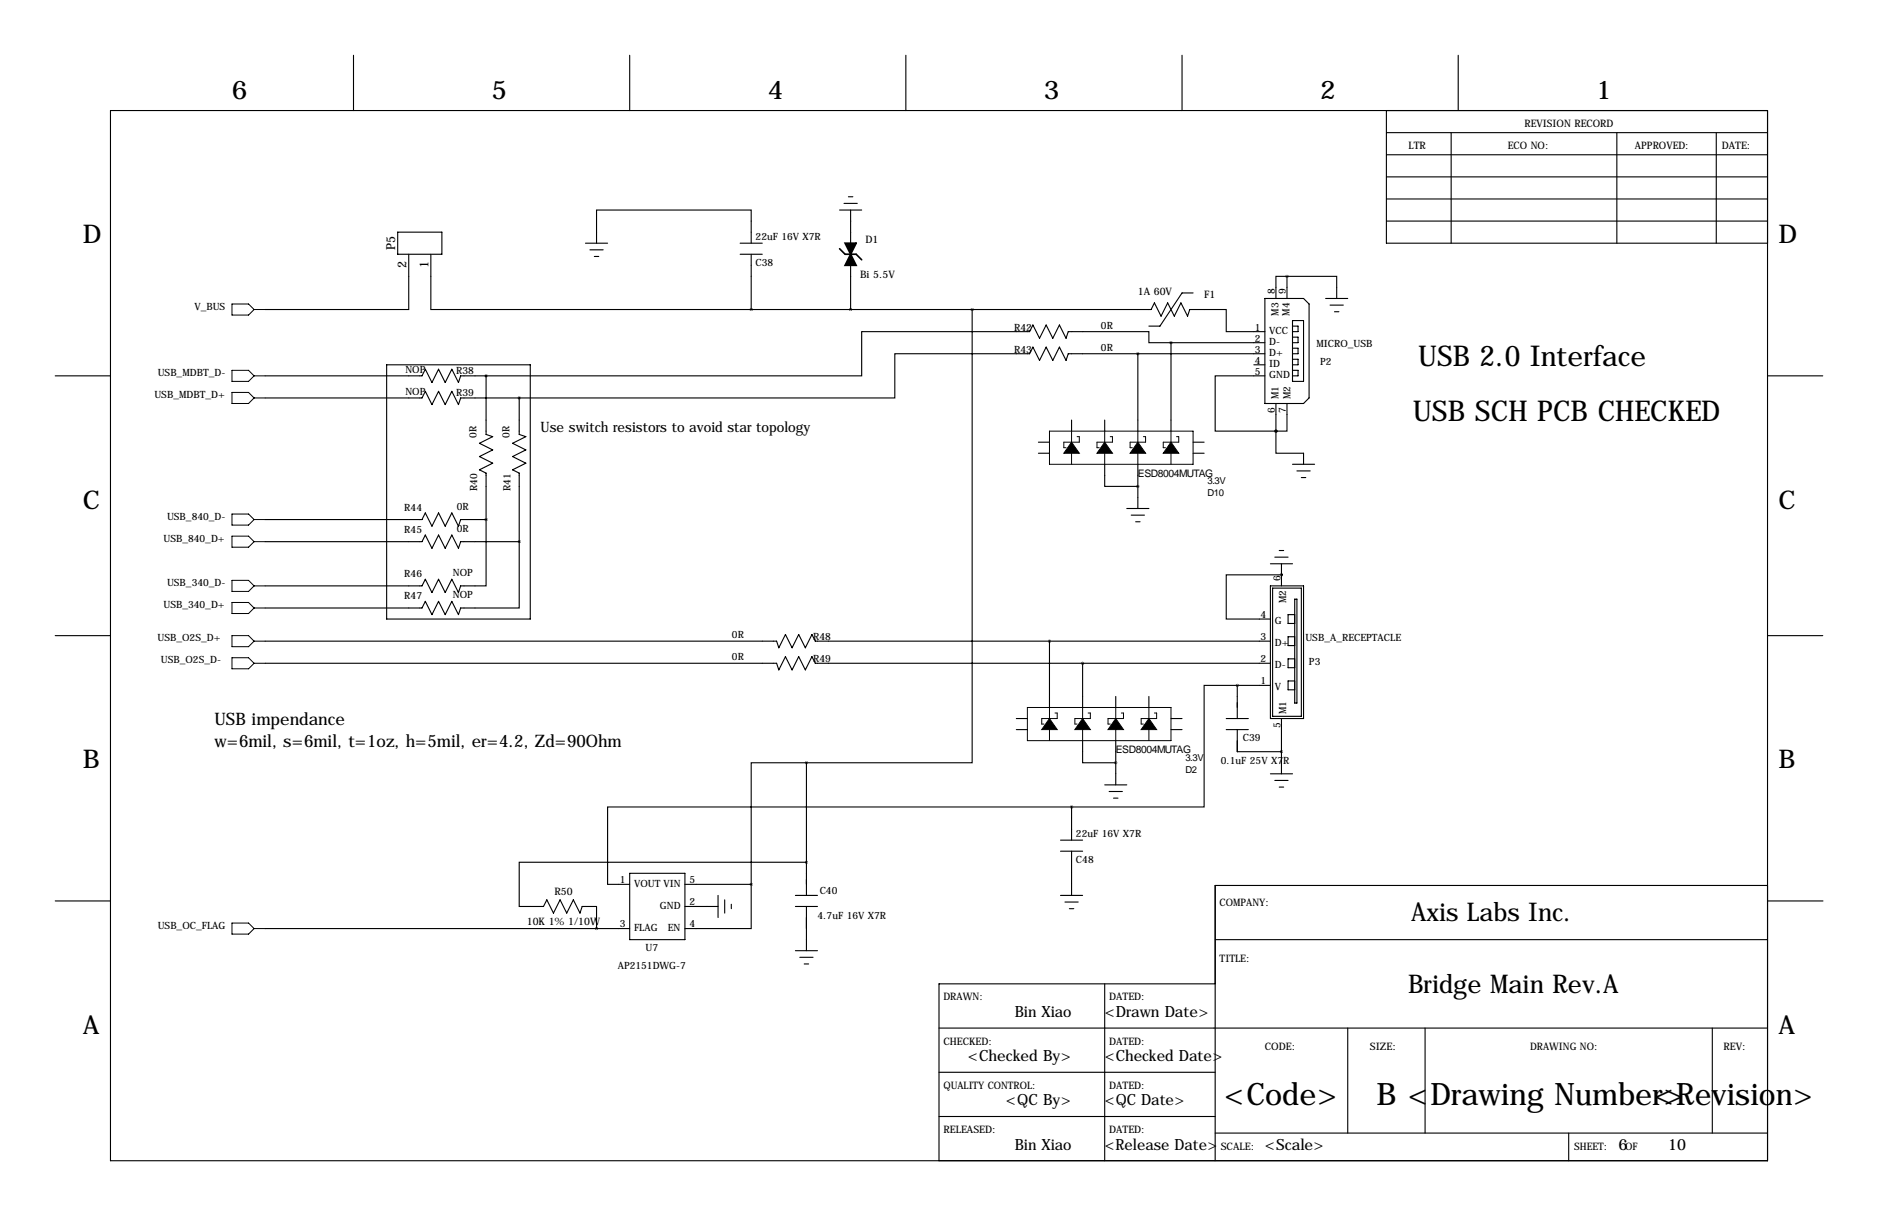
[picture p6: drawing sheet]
<svg xmlns="http://www.w3.org/2000/svg" width="432mm" height="279mm" viewBox="0 0 432 279" stroke-linecap="round" stroke-linejoin="round" font-family="sans-serif">
<g fill="none" stroke="#000" stroke-width=".25">
<path d="M81.3 12.7v12.7M144.8 12.7v12.7M208.3 12.7v12.7M271.8 12.7v12.7M335.3 12.7v12.7M25.4 25.4h381v241.3h-381zM318.8 30.5h87.6M318.8 35.6h87.6M318.8 25.4v30.5h87.6M333.7 30.5v25.4M371.8 30.5v25.4M394.6 30.5v25.4"/>
<path d="M91.4 53.3h10.2v5.1h-10.2zM94 58.4v12.7h-33M99.1 58.4v12.7h73.6M134.6 55.9h5.1M135.6 57.4h3.1M136.7 58.9h1M137.2 55.9v-7.6h35.5v7.6M170.2 55.9h5.1M170.2 58.4h5.1M172.7 58.4v12.7M193 48.3h5.1M194.1 46.7h3"/>
<path d="M195.1 45.2h1M195.6 48.3v7.6M318.8 45.7h87.6M318.8 50.8h87.6M318.8 40.6h87.6M172.7 71.1h92l.7-1.5 1.6 3 1.5-3 1.5 3 1.5-3 1.5 3 .6-1.5h8.3v5.1h8.9M195.6 61v10.1M223.5 71.1v104.2h-38.1M269.2 78.7h-5v-2.5h-18.6l-.5 1.5-1.5-3-1.5 3-1.6-3-1.5 3-1.5-3-.8 1.5h-38.6v10.2h-86.3M269.2 78.7h21.6M269.2 78.7v20.4M274.3 67.3h-2.5l-5.1 7.6h-2.5"/>
<path d="M290.8 68.6h8.9l1.3 1.2v21.6l-1.3 1.3h-8.9zM295.9 63.5h-2.5v5.1M295.9 63.5h11.4v5.1M295.9 63.5v5.1M297.2 74.9h1.2v1.3h-1.2M297.2 77.5h1.2v1.2h-1.2M297.2 73.7h2.5v13.9h-2.5zM304.8 68.6h5.1M305.8 70.1h3.1M306.8 71.6h1M12.7 86.4h12.7M61 86.4h36l.8-1.6 1.5 3.1 1.5-3.1 1.6 3.1 1.5-3.1 1.5 3.1 .5-1.5h5.9"/>
<path d="M61 91.4h36l.8-1.5 1.5 3.1 1.5-3.1 1.6 3.1 1.5-3.1 1.5 3.1 .5-1.6h13.5M88.9 83.8h33v58.4h-33zM111.8 86.4v13.4l1.5 .5-3.1 1.6 3.1 1.5-3.1 1.5 3.1 1.5-3.1 1.5 1.6 .8v10.7M119.4 91.4v8.4l1.5 .5-3 1.6 3 1.5-3 1.5 3 1.5-3 1.5 1.5 .8v15.8M246.4 96.5v2.6M254 96.5v2.6M261.6 81.3v17.8M288.3 83.8h2.5M290.8 86.4h-11.4v12.7h14M290.8 81.3h-45.2l-.5 1.5-1.5-3-1.5 3-1.6-3-1.5 3-1.5-3-.8 1.5h-31v10.1h-86.3M293.4 99.1h.1M293.4 99.1v5h6.3v2.6"/>
<path d="M293.4 92.7v6.4M295.9 92.7v6.4h-2.5M297.2 85.1h1.2v1.3h-1.2M297.2 82.5h1.2v1.3h-1.2M297.2 80h1.2v1.3h-1.2M406.4 86.4h12.7M61 119.4h36l.8-1.5 1.5 3 1.5-3 1.6 3 1.5-3 1.5 3 .5-1.5h5.9M111.8 119.4v15.2h-5.9l-.5 1.5-1.5-3-1.5 3-1.6-3-1.5 3-1.5-3-.8 1.5h-36M238.8 101.6h2.5M238.8 104.1h2.5M254 106.7v5.1h7.6M259.1 116.8h5.1"/>
<path d="M260.1 118.4h3M261.1 119.9h1M261.6 106.7v10.1M274.3 101.6h2.6M274.3 104.1h2.6M297.2 106.7h5.1M298.2 108.2h3M299.2 109.7h1M61 124.5h36l.8-1.6 1.5 3.1 1.5-3.1 1.6 3.1 1.5-3.1 1.5 3.1 .5-1.5h13.5M119.4 124.5v15.2h-13.5l-.5 1.5-1.5-3-1.5 3-1.6-3-1.5 3-1.5-3-.8 1.5h-36M292.1 134.6h7.6v30.5h-7.6zM292.1 129.5h5.1"/>
<path d="M292.6 135.1h6.6v29.5h-6.6zM293.1 128h3.1M294.1 126.5h1M294.6 132.1h.1M294.6 132.1h-12.7v10.1h10.2M294.6 129.5v5.1M297.7 137.7h.5v23.8h-.5zM12.7 146h12.7M61 152.4h117.6l.5 1.5 1.5-3 1.5 3 1.5-3 1.6 3 1.5-3 .8 1.5h104.6M61 147.3h117.6l.5 1.5 1.5-3 1.5 3 1.5-3 1.6 3 1.5-3 .8 1.5h104.6M241.3 147.3v15.3M248.9 152.4v10.2"/>
<path d="M284.5 157.5h-7.6v27.9h-30.5M284.5 157.5h7.6M284.5 157.5v7.6M297.7 156.5h-1.5v2h1.5M297.7 141.2h-1.5v2.1h1.5M297.7 146.3h-1.5v2h1.5M297.7 151.4h-1.5v2h1.5M406.4 146h12.7M185.4 175.3h-12.7v27.9M185.4 175.3v30.4M233.7 165.1h2.5M233.7 167.6h2.5"/>
<path d="M248.9 170.2v5.1h7.6M256.5 160v2.6M256.5 170.2v10.1M264.2 160v2.6M269.2 165.1h2.6M269.2 167.6h2.6M281.9 165.1h5.1M281.9 167.6h5.1M284.5 167.6v5.1h10.1M292.1 177.8h5.1M293.1 179.3h3.1M294.6 165.1v12.7"/>
<path d="M185.4 198.1h-66v10.2h5.6l.7-1.5 1.6 3 1.5-3 1.5 3 1.5-3 1.5 3 .6-1.5h3.3v5.1M243.8 195.6h5.1M243.8 193h5.1M246.4 185.4h-106.7v17.8h5.1M246.4 185.4v7.6M246.4 195.6v10.1M254 180.3h5.1M255 181.9h3.1M256 183.4h1M294.1 180.8h1M12.7 207h12.7M61 213.4h83.8"/>
<path d="M144.8 200.7h12.7v15.2h-12.7zM157.5 203.2h15.2M157.5 208.3h7.6M165.1 205.7v5.1M166.6 206.8v3M168.1 207.8v1M172.7 203.2v10.2h-15.2M182.9 208.3h5.1M182.9 205.7h5.1M182.9 218.4h5.1M183.9 220h3M185.4 208.3v10.1"/>
<path d="M243.8 205.7h5.1M244.9 207.3h3M245.9 208.8h1M279.4 215.9h127M406.4 203.5h-127v63.2M406.5 207h12.7M184.9 221.5h1M215.9 236.2h190.5M254 226.1v40.6M279.4 226.1h-63.5v40.6M309.9 236.2v24.1M327.7 236.2v24.1"/>
<path d="M393.7 236.2v24.1M215.9 246.4h63.5M215.9 256.5h63.5M279.4 260.3h127M360.7 260.3v6.4"/>
</g>
<g fill="none" stroke="#000" stroke-width=".23">
<path d="M53.3 69.8h3.8l1.3 1.3-1.3 1.3h-3.8zM58.4 71.1h2.6M53.3 85.1h3.8l1.3 1.3-1.3 1.2h-3.8zM53.3 90.2h3.8l1.3 1.2-1.3 1.3h-3.8zM58.4 86.4h2.6M58.4 91.4h2.6M241.3 99.1h33v7.6h-33zM246.4 99.1v2.5M254 99.1v2.5M261.6 99.1v2.5M269.2 99.1v2.5M53.3 118.1h3.8l1.3 1.3-1.3 1.3h-3.8z"/>
<path d="M58.4 119.4h2.6M246.4 104.1v2.6M247.6 100.3h.6v1.3h-3.6v1.3h.5M254 104.1v2.6M255.3 100.3h.5v1.3h-3.6v1.3h.5M261.6 104.1v2.6M262.9 100.3h.5v1.3h-3.6v1.3h.5M269.2 104.1v2.6M270.5 100.3h.5v1.3h-3.5v1.3h.5M53.3 123.2h3.8l1.3 1.3-1.3 1.2h-3.8zM53.3 133.3h3.8l1.3 1.3-1.3 1.3h-3.8zM53.3 138.4h3.8l1.3 1.3-1.3 1.3h-3.8z"/>
<path d="M58.4 124.5h2.6M58.4 134.6h2.6M58.4 139.7h2.6M53.3 146h3.8l1.3 1.3-1.3 1.3h-3.8zM53.3 151.1h3.8l1.3 1.3-1.3 1.3h-3.8zM58.4 147.3h2.6M58.4 152.4h2.6M236.2 162.6h33v7.6h-33zM241.3 162.6v2.5M241.3 167.6v2.6M242.6 163.8h.5v1.3h-3.6v1.3h.5M248.9 162.6v2.5"/>
<path d="M248.9 167.6v2.6M250.2 163.8h.5v1.3h-3.6v1.3h.5M256.5 162.6v2.5M256.5 167.6v2.6M257.8 163.8h.5v1.3h-3.5v1.3h.5M264.2 162.6v2.5M264.2 167.6v2.6M265.4 163.8h.5v1.3h-3.5v1.3h.5M53.3 212.1h3.8l1.3 1.3-1.3 1.2h-3.8zM58.4 213.4h2.6"/>
</g>
<path d="M246.4 101.6l1.8 2.5h-3.6zM254 101.6l1.8 2.5h-3.6zM261.6 101.6l1.8 2.5h-3.6zM269.2 101.6l1.8 2.5h-3.5zM241.3 165.1l1.8 2.5h-3.6zM248.9 165.1l1.8 2.5h-3.6zM256.5 165.1l1.8 2.5h-3.5zM264.2 165.1l1.7 2.5h-3.5z" fill="#000" stroke="#000" stroke-width=".23"/>
<path d="M195.6 58.4l1.2 2.6h-2.5zM194.3 55.9h2.5l-1.2 2.5z" fill="#000" stroke="#000" stroke-width=".38"/>
<path d="M193 57.2l1.3 1.2h2.5l1.3 1.3" fill="none" stroke="#000" stroke-width=".38"/>
<path d="M293.3 99.1a.05 .05 0 0 0 .1 0 .05 .05 0 0 0-.1 0zM293.3 99.1a.05 .05 0 0 0 .1 0 .05 .05 0 0 0-.1 0zM256.5 175.3a.05 .05 0 0 0 .1 0 .05 .05 0 0 0-.1 0zM111.7 86.4a.05 .05 0 0 0 .1 0 .05 .05 0 0 0-.1 0zM111.7 119.4a.05 .05 0 0 0 .1 0 .05 .05 0 0 0-.1 0zM294.6 132.1a.05 .05 0 0 0 .1 0 .05 .05 0 0 0-.1 0zM137.1 213.4a.05 .05 0 0 0 .1 0 .05 .05 0 0 0-.1 0zM294.6 172.7a.05 .05 0 0 0 .1 0 .05 .05 0 0 0-.1 0zM269.2 78.7a.05 .05 0 0 0 .1 0 .05 .05 0 0 0-.1 0z" fill="#000" stroke="#000" stroke-width=".63"/>
<g font-size="7.1">
<text x="281.5" y="254">&lt;Code&gt;</text>
<text x="316.5" y="254">B &lt;Drawing Number&gt;</text>
<text x="380.4" y="254">&lt;Revision&gt;</text>
</g>
<g font-size="6.6">
<text x="326.1" y="84.1">USB 2.0 Interface</text>
<text x="324.8" y="96.8">USB SCH PCB CHECKED</text>
</g>
<g font-size="5.9">
<text x="53.3" y="22.9">6</text>
<text x="113" y="22.9">5</text>
<text x="176.5" y="22.9">4</text>
<text x="240" y="22.9">3</text>
<text x="303.5" y="22.9">2</text>
<text x="367" y="22.9">1</text>
<text x="19" y="55.9">D</text>
<text x="408.9" y="55.9">D</text>
<text x="19" y="116.8">C</text>
<text x="408.9" y="116.8">C</text>
<text x="19" y="176.5">B</text>
<text x="408.9" y="176.5">B</text>
<text x="324.5" y="211.6">Axis Labs Inc.</text>
<text x="323.7" y="228.1">Bridge Main Rev.A</text>
<text x="19" y="237.5">A</text>
<text x="408.9" y="237.5">A</text>
</g>
<g font-size="4">
<text x="49.3" y="166.6">USB impendance</text>
<text x="49.3" y="171.7">w=6mil, s=6mil, t=1oz, h=5mil, er=4.2, Zd=90Ohm</text>
</g>
<g font-size="3.6">
<text x="233.3" y="233.7">Bin Xiao</text>
<text x="254" y="233.7">&lt;Drawn Date&gt;</text>
<text x="222.6" y="243.8">&lt;Checked By&gt;</text>
<text x="254" y="243.8">&lt;Checked Date&gt;</text>
<text x="231.3" y="254">&lt;QC By&gt;</text>
<text x="254" y="254">&lt;QC Date&gt;</text>
<text x="233.3" y="264.1">Bin Xiao</text>
<text x="254" y="264.1">&lt;Release Date&gt;</text>
<text x="290.8" y="264.1">&lt;Scale&gt;</text>
<text x="372.1" y="264.1">6</text>
<text x="383.5" y="264.1">10</text>
</g>
<text font-size="3.3" x="124.3" y="99.2">Use switch resistors to avoid star topology</text>
<g font-size="2.8">
<text x="90.9" y="57.5" transform="rotate(-90 90.9 57.5)">P5</text>
<text x="93.5" y="61.6" transform="rotate(-90 93.5 61.6)">2</text>
<text x="98.6" y="61.6" transform="rotate(-90 98.6 61.6)">1</text>
</g>
<g font-size="2.4">
<text x="350.5" y="29.2">REVISION RECORD</text>
<text x="323.8" y="34.3">LTR</text>
<text x="346.7" y="34.3">ECO NO:</text>
<text x="375.9" y="34.3">APPROVED:</text>
<text x="395.9" y="34.3">DATE:</text>
<text x="199" y="55.9">D1</text>
<text x="197.8" y="63.9">Bi 5.5V</text>
<text x="261.6" y="67.7">1A 60V</text>
<text x="276.9" y="68.6">F1</text>
<text x="261.6" y="109.5">ESD8004MUTAG</text>
<text x="256.5" y="173">ESD8004MUTAG</text>
<text x="127.5" y="205.7">R50</text>
<text x="280.4" y="208.3">COMPANY:</text>
<text x="121.1" y="212.5">10K 1% 1/10W</text>
<text x="280.4" y="221">TITLE:</text>
<text x="216.9" y="229.9">DRAWN:</text>
<text x="255" y="229.9">DATED:</text>
<text x="216.9" y="240">CHECKED:</text>
<text x="255" y="240">DATED:</text>
<text x="290.8" y="241.3">CODE:</text>
<text x="315" y="241.3">SIZE:</text>
<text x="351.8" y="241.3">DRAWING NO:</text>
<text x="396.2" y="241.3">REV:</text>
<text x="216.9" y="250.2">QUALITY CONTROL:</text>
<text x="255" y="250.2">DATED:</text>
<text x="216.9" y="260.3">RELEASED:</text>
<text x="255" y="260.3">DATED:</text>
<text x="280.7" y="264.2">SCALE:</text>
<text x="361.9" y="264.2">SHEET:</text>
<text x="373.6" y="264.2">OF</text>
</g>
<g font-size="2.3">
<text x="173.7" y="55.1">22uF 16V X7R</text>
<text x="173.7" y="61">C38</text>
<text x="44.7" y="71.1">V_BUS</text>
<text x="293.1" y="67.6" transform="rotate(-90 293.1 67.6)">8</text>
<text x="295.7" y="67.6" transform="rotate(-90 295.7 67.6)">9</text>
<text x="233.2" y="75.9">R42</text>
<text x="253.1" y="75.5">0R</text>
<text x="288.5" y="75.9">1</text>
<text x="291.8" y="76.8">VCC</text>
<text x="293.9" y="72.6" transform="rotate(-90 293.9 72.6)">M3</text>
<text x="296.5" y="72.6" transform="rotate(-90 296.5 72.6)">M4</text>
<text x="233.2" y="81">R43</text>
<text x="253.1" y="80.6">0R</text>
<text x="288.5" y="78.5">2</text>
<text x="288.5" y="81">3</text>
<text x="288.5" y="83.6">4</text>
<text x="291.8" y="79.3">D-</text>
<text x="291.8" y="81.8">D+</text>
<text x="302.7" y="79.8">MICRO_USB</text>
<text x="303.5" y="83.8">P2</text>
<text x="36.3" y="86.4">USB_MDBT_D-</text>
<text x="93.2" y="85.7">NOP</text>
<text x="104.9" y="85.9">R38</text>
<text x="288.5" y="86.1">5</text>
<text x="291.8" y="84.4">ID</text>
<text x="291.8" y="86.9">GND</text>
<text x="35.5" y="91.4">USB_MDBT_D+</text>
<text x="93.2" y="90.8">NOP</text>
<text x="104.9" y="90.9">R39</text>
<text x="293.1" y="95" transform="rotate(-90 293.1 95)">6</text>
<text x="293.9" y="91.7" transform="rotate(-90 293.9 91.7)">M1</text>
<text x="295.7" y="95" transform="rotate(-90 295.7 95)">7</text>
<text x="296.7" y="91.7" transform="rotate(-90 296.7 91.7)">M2</text>
<text x="109.6" y="100.7" transform="rotate(-90 109.6 100.7)">0R</text>
<text x="117.2" y="100.7" transform="rotate(-90 117.2 100.7)">0R</text>
<text x="109.7" y="112.8" transform="rotate(-90 109.7 112.8)">R40</text>
<text x="117.3" y="112.8" transform="rotate(-90 117.3 112.8)">R41</text>
<text x="38.4" y="119.4">USB_840_D-</text>
<text x="93" y="117.3">R44</text>
<text x="105.1" y="117.2">0R</text>
<text x="37.6" y="124.5">USB_840_D+</text>
<text x="93" y="122.4">R45</text>
<text x="105.1" y="122.3">0R</text>
<text x="38.4" y="134.6">USB_340_D-</text>
<text x="93" y="132.6">R46</text>
<text x="93" y="137.7">R47</text>
<text x="104.1" y="132.4">NOP</text>
<text x="104.1" y="137.5">NOP</text>
<text x="294.4" y="133.6" transform="rotate(-90 294.4 133.6)">6</text>
<text x="37.6" y="139.7">USB_340_D+</text>
<text x="289.8" y="142">4</text>
<text x="293.1" y="143.3">G</text>
<text x="295.7" y="138.6" transform="rotate(-90 295.7 138.6)">M2</text>
<text x="36.2" y="147.3">USB_O2S_D+</text>
<text x="168.3" y="146.6">0R</text>
<text x="186.9" y="147.1">R48</text>
<text x="289.8" y="147.1">3</text>
<text x="293.1" y="148.4">D+</text>
<text x="300.2" y="147.3">USB_A_RECEPTACLE</text>
<text x="37" y="152.4">USB_O2S_D-</text>
<text x="168.3" y="151.7">0R</text>
<text x="186.9" y="152.1">R49</text>
<text x="289.8" y="152.1">2</text>
<text x="293.1" y="153.5">D-</text>
<text x="301" y="152.7">P3</text>
<text x="289.8" y="157.2">1</text>
<text x="293.1" y="158.5">V</text>
<text x="294.4" y="167.4" transform="rotate(-90 294.4 167.4)">5</text>
<text x="295.7" y="164.1" transform="rotate(-90 295.7 164.1)">M1</text>
<text x="285.7" y="170.2">C39</text>
<text x="280.7" y="175.6">0.1uF 25V X7R</text>
<text x="247.4" y="192.3">22uF 16V X7R</text>
<text x="142.5" y="202.9">1</text>
<text x="145.8" y="203.8">VOUT VIN</text>
<text x="158.5" y="202.9">5</text>
<text x="247.4" y="198.2">C48</text>
<text x="151.7" y="208.8">GND</text>
<text x="158.5" y="208">2</text>
<text x="188.5" y="205.5">C40</text>
<text x="36.3" y="213.4">USB_OC_FLAG</text>
<text x="142.5" y="213.1">3</text>
<text x="145.8" y="213.9">FLAG</text>
<text x="153.6" y="213.9">EN</text>
<text x="158.5" y="213.1">4</text>
<text x="188" y="211.2">4.7uF 16V X7R</text>
<text x="148.4" y="218.4">U7</text>
<text x="142" y="222.6">AP2151DWG-7</text>
</g>
<g font-size="2.2">
<text x="277.6" y="111.3">3.3V</text>
<text x="277.6" y="114">D10</text>
<text x="272.5" y="177.5">D2</text>
<text x="272.5" y="174.8">3.3V</text>
</g>
</svg>
